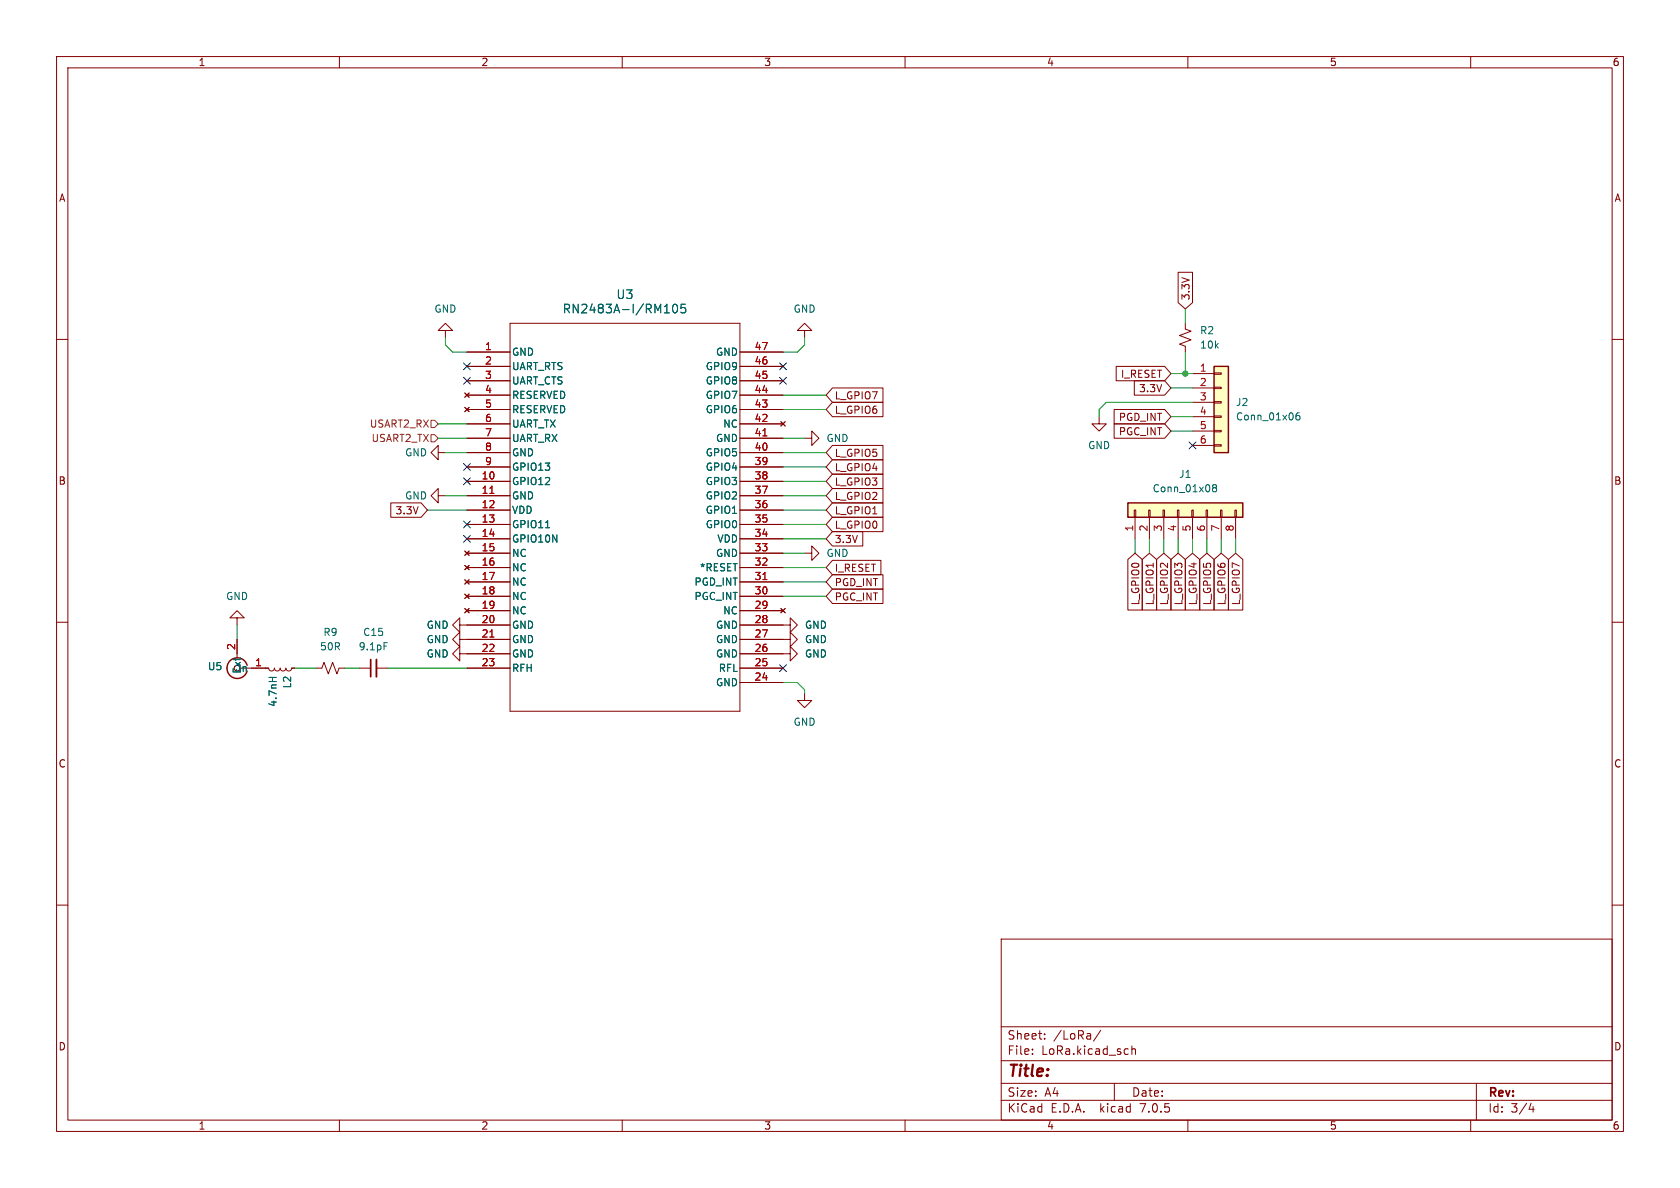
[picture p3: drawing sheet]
<svg xmlns="http://www.w3.org/2000/svg" width="297mm" height="210mm" viewBox="0 0 297 210" stroke-linecap="round" stroke-linejoin="round" font-family="sans-serif">
<g fill="none" stroke="#840000" stroke-width=".18">
<path d="M10 10h277v190h-277zM12 12h273v186h-273zM60 10v2M110 10v2M160 10v2M210 10v2M260 10v2M10 60h2M78.7 58.4h1.3l-1.3-1.2-1.2 1.2h1.2v1.3M90.2 57.2h40.6v68.5h-40.6zM142.2 58.4h1.3l-1.3-1.2-1.2 1.2h1.2v1.3M208.3 48.1h2.5v5.4l-1.3 1.1-1.2-1.1z"/>
<path d="M209.5 57.2v1l1.1 .3-2.1 .8 2.1 .8-2.1 .7 1 .4v1M285 60h2M82.2 69.5l.7 .7M82.2 72l.7 .8M82.5 62.2h7.7M82.5 64.8h7.7M82.5 67.3h7.7M82.5 69.9h7.7M82.5 77.5h7.7M82.5 74.9h7.7M82.5 72.4h7.7M82.9 69.5l-.7 .7"/>
<path d="M82.9 72l-.7 .8M130.8 62.2h7.6M130.8 64.8h7.6M130.8 67.3h7.6M130.8 69.9h7.6M130.8 77.5h7.6M130.8 74.9h7.6M130.8 72.4h7.6M138 74.5l.8 .8M138.8 74.5l-.8 .8M142.2 77.5h1.3v-1.3l1.3 1.3-1.3 1.2v-1.2M147.2 68.6h8.9v2.5h-8.9l-1.2-1.2z"/>
<path d="M147.2 71.1h8.9v2.6h-8.9l-1.2-1.3zM147.2 78.7h8.9v2.6h-8.9l-1.2-1.3zM194.3 73.7v1.2h1.3l-1.3 1.3-1.3-1.3h1.3M197 72.4h8.9l1.1 1.3-1.1 1.2h-8.9zM197 74.9h8.9l1.1 1.3-1.1 1.3h-8.9zM197.3 64.8h8.6l1.1 1.2-1.1 1.3h-8.6zM200.5 67.3h5.4l1.1 1.3-1.1 1.3h-5.4zM210.8 66h3.8M210.8 68.6h3.8M210.8 71.1h3.8M210.8 73.7h3.8M210.8 76.2h3.8"/>
<path d="M210.8 78.7h3.8M214.6 78.6h1.3v.3h-1.3zM214.6 76.1h1.3v.2h-1.3zM214.6 73.5h1.3v.3h-1.3zM214.6 71h1.3v.2h-1.3zM214.6 68.5h1.3v.2h-1.3zM214.6 65.9h1.3v.3h-1.3zM69.1 88.9h5.4l1.1 1.3-1.1 1.2h-5.4zM77.5 87.6v-1.2l-1.3 1.2 1.3 1.3v-1.3h1.2M77.5 80v-1.3l-1.3 1.3 1.3 1.3v-1.3h1.2M82.2 97.4l.7 .8M82.2 99.9l.7 .8"/>
<path d="M82.5 85.1h7.7M82.5 87.6h7.7M82.5 90.2h7.7M82.5 92.7h7.7M82.5 95.3h7.7M82.5 97.8h7.7M82.5 82.6h7.7M82.5 80h7.7M82.9 97.4l-.7 .8M82.9 99.9l-.7 .8M130.8 85.1h7.6M130.8 87.6h7.6"/>
<path d="M130.8 90.2h7.6M130.8 92.7h7.6M130.8 95.3h7.6M130.8 97.8h7.6M130.8 82.6h7.6M130.8 80h7.6M142.2 97.8h1.3v-1.3l1.3 1.3-1.3 1.3v-1.3M147.2 83.8h8.9v2.6h-8.9l-1.2-1.3zM147.2 91.4h8.9v2.6h-8.9l-1.2-1.3zM147.2 94h5.3v2.5h-5.3l-1.2-1.2zM147.2 86.4h8.9v2.5h-8.9l-1.2-1.3zM147.2 88.9h8.9v2.5h-8.9l-1.2-1.2z"/>
<path d="M147.2 81.3h8.9v2.5h-8.9l-1.2-1.2zM147.2 99.1h8.5v2.5h-8.5l-1.2-1.3zM199.4 98.9l1.3-1.1 1.2 1.1v8.9h-2.5zM200.5 90.2h.3v1.2h-.3zM200.7 91.4v3.9M201.9 98.9l1.3-1.1 1.3 1.1v8.9h-2.6zM203.1 90.2h.2v1.2h-.2zM203.2 91.4v3.9M204.5 98.9l1.2-1.1 1.3 1.1v8.9h-2.5zM205.6 90.2h.3v1.2h-.3zM205.7 91.4v3.9M207 98.9l1.3-1.1 1.3 1.1v8.9h-2.6z"/>
<path d="M208.2 90.2h.2v1.2h-.2zM208.3 91.4v3.9M209.5 98.9l1.3-1.1 1.3 1.1v8.9h-2.6zM210.7 90.2h.2v1.2h-.2zM210.8 91.4v3.9M212.1 98.9l1.3-1.1 1.2 1.1v8.9h-2.5zM213.2 90.2h.3v1.2h-.3zM213.4 91.4v3.9M214.6 98.9l1.3-1.1 1.3 1.1v8.9h-2.6zM215.8 90.2h.2v1.2h-.2zM215.9 91.4v3.9M217.2 98.9l1.2-1.1 1.3 1.1v8.9h-2.5z"/>
<path d="M218.3 90.2h.3v1.2h-.3zM218.4 91.4v3.9M10 110h2M41.9 109.2h1.3l-1.3-1.2-1.3 1.2h1.3v1.3M41.9 113v3.3M42.4 118.1h5.1l.1 .4 .4 .1 .4-.1 .1-.4 .1 .4 .4 .1 .4-.1 .1-.4 .2 .4 .3 .1 .4-.1 .1-.4 .2 .4 .3 .1 .4-.1 .2-.4h.5M55.9 118.1h1l.4-1 .7 2 .8-2 .8 2 .3-1h1.1M63.5 118.1h2M66.5 118.1h2.1M81.3 115.6v-1.3l-1.3 1.3 1.3 1.2v-1.2h8.9M81.3 110.5v-1.3l-1.3 1.3 1.3 1.3v-1.3h8.9M81.3 113v-1.2l-1.3 1.2 1.3 1.3v-1.3h8.9"/>
<path d="M82.2 102.5l.7 .8M82.2 105l.7 .8M82.2 107.6l.7 .7M82.5 118.1h7.7M82.5 100.3h7.7M82.5 102.9h7.7M82.5 105.4h7.7M82.5 108h7.7M82.9 102.5l-.7 .8M82.9 105l-.7 .8M82.9 107.6l-.7 .7M130.8 110.5h8.9v-1.3l1.3 1.3-1.3 1.3v-1.3"/>
<path d="M130.8 113h8.9v-1.2l1.3 1.2-1.3 1.3v-1.3M130.8 115.6h8.9v-1.3l1.3 1.3-1.3 1.2v-1.2M130.8 118.1h7.6M130.8 100.3h7.6M130.8 102.9h7.6M130.8 105.4h7.6M130.8 108h7.6M138 107.6l.8 .7M138.8 107.6l-.8 .7M147.2 101.6h8.9v2.5h-8.9l-1.2-1.2zM147.2 104.1h8.9v2.6h-8.9l-1.2-1.3zM285 110h2"/>
<path d="M130.8 120.7h7.6M142.2 122.6v1.2h1.3l-1.3 1.3-1.2-1.3h1.2M10 160h2M285 160h2M177 166h108v32h-108zM60 198v2M110 198v2M160 198v2M177 194.5h108M177 191.5h108M177 187.5h108M177 181.5h108"/>
<path d="M182.5 186.3v.1M182.5 185.5v.1M184.7 183.6v.1M184.7 182.8v.1M194.6 182.1l-1.3 2M197 191.5v3M200.1 184.9v1.5M200.1 185.5l.2-.1 .4 .1v.9M210 198v2M260 198v2M261 191.5v6.5M270.7 195l-.4 1.1h.9"/>
<path d="M271 195.6v1"/>
</g>
<path d="M214.6 64.8h2.6v15.2h-2.6zM199.4 88.9h20.3v2.5h-20.3zM43.7 117.6a1.81 1.81 0 0 0-2.8-1 1.81 1.81 0 0 0 0 3 1.81 1.81 0 0 0 2.8-1" fill="none" stroke="#840000" stroke-width=".25"/>
<g fill="#ffffc2" stroke="#ffffc2" stroke-width=".18">
<path d="M199.4 88.9h20.3v2.5h-20.3z"/>
<path d="M214.6 64.8h2.6v15.2h-2.6z"/>
</g>
<path d="M117.5 55.3h.8M119.1 53.9l.2-.1a.83 .83 0 0 1 .6 .6 .83 .83 0 0 1-.3 .8l-.2 .1a.82 .82 0 0 1-.3-1.4zM121.2 53.8h-.8v.7l.2-.1h.5l.1 .3v.5l-.3 .1-.5-.1M229.7 73h-.4a.85 .85 0 0 0 0 1.2l.5-.1v-.4l-.2-.2h-.4l-.1 .2M96.5 93.3h.7M214.6 86.2l-.2-.2 .2-.3h.2l.3 .2-.3 .3M214.6 86.2l-.2 .3v.3l.2 .1h.4l.1-.2v-.2l-.3-.3M214.6 86.2h.2M47.6 119.8h1.2M48.2 119.8v.7M67.9 113.6h.6" fill="none" stroke="#006464" stroke-width=".18"/>
<path d="M66.5 116.6v3" fill="none" stroke="#840000" stroke-width=".33"/>
<path d="M65.5 116.6v3" fill="none" stroke="#840000" stroke-width=".3"/>
<path d="M134.9 77.1h.7M86.6 87.2h.7M86.6 112.6h.7M134.9 102.5h.7" fill="none" stroke="#a90000" stroke-width=".18"/>
<path d="M76.2 74.3h.6l.7 .6-.7 .7h-.6zM76.2 76.8h.6l.7 .7-.7 .6h-.6z" fill="none" stroke="#725600" stroke-width=".18"/>
<g fill="none" stroke="#009600" stroke-width=".18">
<path d="M78.7 59.7v1.3l1.3 1.2h2.5M142.2 59.7v1.3l-1.2 1.2h-2.6M209.5 54.6v2.6M77.5 74.9h5M77.5 77.5h5M138.4 72.4h7.6M138.4 77.5h3.8M138.4 69.9h7.6M207 76.2h3.8M207 66h3.8M207 68.6h3.8M207 73.7h3.8"/>
<path d="M209.5 62.2v3.8M210.8 71.1h-15.2l-1.3 1.3v1.3M75.6 90.2h6.9M78.7 87.6h3.8M78.7 80h3.8M138.4 90.2h7.6M138.4 87.6h7.6M138.4 97.8h3.8M138.4 95.3h7.6M138.4 92.7h7.6M138.4 82.6h7.6M138.4 80h7.6"/>
<path d="M138.4 85.1h7.6M200.7 95.3v2.5M203.2 95.3v2.5M205.7 95.3v2.5M208.3 95.3v2.5M210.8 95.3v2.5M213.4 95.3v2.5M215.9 95.3v2.5M218.4 95.3v2.5M41.9 110.5v2.5M52.1 118.1h3.8M61 118.1h2.5"/>
<path d="M68.6 118.1h13.9M138.4 102.9h7.6M138.4 105.4h7.6M138.4 100.3h7.6M138.4 120.7h2.6l1.2 1.2v.7"/>
</g>
<g fill="none" stroke="#000084" stroke-width=".18">
<path d="M81.9 66.7l1.3 1.2M81.9 64.2l1.3 1.2M83.2 66.7l-1.3 1.2M83.2 64.2l-1.3 1.2M137.8 66.7l1.2 1.2M137.8 64.2l1.2 1.2M139 66.7l-1.2 1.2M139 64.2l-1.2 1.2M210.2 78.1l1.2 1.2M211.4 78.1l-1.2 1.2M81.9 81.9l1.3 1.3M81.9 92.1l1.3 1.2"/>
<path d="M81.9 94.6l1.3 1.3M81.9 84.5l1.3 1.2M83.2 81.9l-1.3 1.3M83.2 92.1l-1.3 1.2M83.2 94.6l-1.3 1.3M83.2 84.5l-1.3 1.2M137.8 117.5l1.2 1.2M139 117.5l-1.2 1.2"/>
</g>
<circle cx="209.5" cy="66" r=".46" fill="#009600" stroke="#009600" stroke-width=".18"/>
<text font-size="2.8" fill="#840000" x="178" y="190.8">Title:</text>
<g font-size="2.1" fill="#006464">
<text x="108.9" y="53">U3</text>
<text x="99.4" y="55.6">RN2483A-I/RM105</text>
</g>
<g font-size="2.1" fill="#840000">
<text x="178" y="183.9">Sheet:</text>
<text x="186.2" y="183.9">/LoRa/</text>
<text x="178" y="186.6">File:</text>
<text x="184" y="186.6">LoRa.kicad_sch</text>
<text x="178" y="196.8">KiCad</text>
<text x="178" y="194">Size:</text>
<text x="184.6" y="194">A4</text>
<text x="185.7" y="196.8">E.D.A.</text>
<text x="194.4" y="196.8">kicad</text>
<text x="200" y="194">Date:</text>
<text x="201.5" y="196.8">7.0.5</text>
<text x="263" y="194.2">Rev:</text>
<text x="263" y="196.8">Id:</text>
<text x="267" y="196.8">3/4</text>
</g>
<g font-size="1.8" fill="#840000">
<text x="35" y="11.8">1</text>
<text x="85" y="11.8">2</text>
<text x="135" y="11.8">3</text>
<text x="185" y="11.8">4</text>
<text x="235" y="11.8">5</text>
<text x="285" y="11.8">6</text>
<text x="10.4" y="35.8">A</text>
<text x="285.4" y="35.8">A</text>
<text x="210.5" y="53.2" transform="rotate(-90 210.5 53.2)">3.3V</text>
<text x="147.5" y="70.8">L_GPIO7</text>
<text x="198.1" y="67">I_RESET</text>
<text x="201.3" y="69.5">3.3V</text>
<text x="147.5" y="73.3">L_GPIO6</text>
<text x="197.8" y="74.6">PGD_INT</text>
<text x="197.8" y="77.1">PGC_INT</text>
<text x="147.5" y="80.9">L_GPIO5</text>
<text x="147.5" y="83.5">L_GPIO4</text>
<text x="10.3" y="85.8">B</text>
<text x="147.5" y="86">L_GPIO3</text>
<text x="147.5" y="88.5">L_GPIO2</text>
<text x="285.3" y="85.8">B</text>
<text x="69.9" y="91.1">3.3V</text>
<text x="147.5" y="93.6">L_GPIO0</text>
<text x="147.5" y="91.1">L_GPIO1</text>
<text x="147.5" y="96.2">3.3V</text>
<text x="147.5" y="101.2">I_RESET</text>
<text x="147.5" y="103.8">PGD_INT</text>
<text x="147.5" y="106.3">PGC_INT</text>
<text x="201.6" y="107" transform="rotate(-90 201.6 107)">L_GPIO0</text>
<text x="204.1" y="107" transform="rotate(-90 204.1 107)">L_GPIO1</text>
<text x="206.7" y="107" transform="rotate(-90 206.7 107)">L_GPIO2</text>
<text x="209.2" y="107" transform="rotate(-90 209.2 107)">L_GPIO3</text>
<text x="211.7" y="107" transform="rotate(-90 211.7 107)">L_GPIO4</text>
<text x="214.3" y="107" transform="rotate(-90 214.3 107)">L_GPIO5</text>
<text x="216.8" y="107" transform="rotate(-90 216.8 107)">L_GPIO6</text>
<text x="219.4" y="107" transform="rotate(-90 219.4 107)">L_GPIO7</text>
<text x="10.3" y="135.8">C</text>
<text x="285.3" y="135.8">C</text>
<text x="10.3" y="185.8">D</text>
<text x="285.3" y="185.8">D</text>
<text x="35" y="199.8">1</text>
<text x="85" y="199.8">2</text>
<text x="135" y="199.8">3</text>
<text x="185" y="199.8">4</text>
<text x="235" y="199.8">5</text>
<text x="285" y="199.8">6</text>
</g>
<g font-size="1.8" fill="#006464">
<text x="76.7" y="55.4">GND</text>
<text x="140.2" y="55.4">GND</text>
<text x="212.1" y="59.2">R2</text>
<text x="90.4" y="63.1">GND</text>
<text x="90.4" y="65.6">UART_RTS</text>
<text x="124.7" y="65.6">GPIO9</text>
<text x="126.6" y="63.1">GND</text>
<text x="212.1" y="61.8">10k</text>
<text x="90.4" y="68.1">UART_CTS</text>
<text x="90.4" y="70.7">RESERVED</text>
<text x="124.7" y="70.7">GPIO7</text>
<text x="124.7" y="68.1">GPIO8</text>
<text x="218.4" y="71.9">J2</text>
<text x="90.4" y="73.2">RESERVED</text>
<text x="90.4" y="75.8">UART_TX</text>
<text x="124.7" y="73.2">GPIO6</text>
<text x="127.8" y="75.8">NC</text>
<text x="218.4" y="74.5">Conn_01x06</text>
<text x="71.6" y="80.8">GND</text>
<text x="90.4" y="78.3">UART_RX</text>
<text x="90.4" y="80.8">GND</text>
<text x="90.4" y="83.4">GPIO13</text>
<text x="124.7" y="83.4">GPIO4</text>
<text x="124.7" y="80.8">GPIO5</text>
<text x="126.6" y="78.3">GND</text>
<text x="146.1" y="78.3">GND</text>
<text x="192.3" y="79.6">GND</text>
<text x="71.6" y="88.5">GND</text>
<text x="90.4" y="85.9">GPIO12</text>
<text x="90.4" y="88.5">GND</text>
<text x="124.7" y="88.5">GPIO2</text>
<text x="124.7" y="85.9">GPIO3</text>
<text x="203.7" y="87.2">Conn_01x08</text>
<text x="208.4" y="84.6">J1</text>
<text x="90.4" y="91">VDD</text>
<text x="90.4" y="93.5">GPIO11</text>
<text x="124.7" y="93.5">GPIO0</text>
<text x="124.7" y="91">GPIO1</text>
<text x="90.4" y="96.1">GPIO10N</text>
<text x="90.4" y="98.6">NC</text>
<text x="90.4" y="101.2">NC</text>
<text x="123.7" y="101.2">*RESET</text>
<text x="126.6" y="98.6">GND</text>
<text x="126.8" y="96.1">VDD</text>
<text x="146.1" y="98.6">GND</text>
<text x="39.9" y="106.2">GND</text>
<text x="90.4" y="103.7">NC</text>
<text x="90.4" y="106.2">NC</text>
<text x="122.7" y="106.2">PGC_INT</text>
<text x="122.7" y="103.7">PGD_INT</text>
<text x="57.1" y="112.6">R9</text>
<text x="64.1" y="112.6">C15</text>
<text x="75.4" y="111.3">GND</text>
<text x="75.4" y="113.9">GND</text>
<text x="90.4" y="108.8">NC</text>
<text x="90.4" y="111.3">GND</text>
<text x="90.4" y="113.9">GND</text>
<text x="126.6" y="113.9">GND</text>
<text x="126.6" y="111.3">GND</text>
<text x="127.8" y="108.8">NC</text>
<text x="142.2" y="111.3">GND</text>
<text x="142.2" y="113.9">GND</text>
<text x="36.7" y="118.6">U5</text>
<text x="42.1" y="118.9">In</text>
<text x="42.7" y="119.1" transform="rotate(-90 42.7 119.1)">Ext</text>
<text x="56.5" y="115.1">50R</text>
<text x="63.4" y="115.1">9.1pF</text>
<text x="75.4" y="116.4">GND</text>
<text x="90.4" y="116.4">GND</text>
<text x="90.4" y="118.9">RFH</text>
<text x="126.6" y="116.4">GND</text>
<text x="127" y="118.9">RFL</text>
<text x="142.2" y="116.4">GND</text>
<text x="49.1" y="125" transform="rotate(-90 49.1 125)">4.7nH</text>
<text x="51.6" y="121.8" transform="rotate(-90 51.6 121.8)">L2</text>
<text x="126.6" y="121.5">GND</text>
<text x="140.2" y="128.5">GND</text>
</g>
<g font-size="1.8" fill="#a90000">
<text x="85.7" y="62">1</text>
<text x="85.7" y="64.5">2</text>
<text x="133.3" y="64.5">46</text>
<text x="133.3" y="62">47</text>
<text x="212.1" y="65.8">1</text>
<text x="85.7" y="67.1">3</text>
<text x="85.7" y="69.6">4</text>
<text x="133.3" y="69.6">44</text>
<text x="133.3" y="67.1">45</text>
<text x="212.1" y="68.3">2</text>
<text x="212.1" y="70.9">3</text>
<text x="85.7" y="72.1">5</text>
<text x="85.7" y="74.7">6</text>
<text x="85.7" y="77.2">7</text>
<text x="133.3" y="77.2">41</text>
<text x="133.3" y="74.7">42</text>
<text x="133.3" y="72.1">43</text>
<text x="212.1" y="73.4">4</text>
<text x="212.1" y="75.9">5</text>
<text x="85.7" y="79.8">8</text>
<text x="85.7" y="82.3">9</text>
<text x="133.3" y="82.3">39</text>
<text x="133.3" y="79.8">40</text>
<text x="212.1" y="78.5">6</text>
<text x="85.1" y="84.8">10</text>
<text x="85.1" y="87.4">11</text>
<text x="85.1" y="89.9">12</text>
<text x="133.3" y="89.9">36</text>
<text x="133.3" y="87.4">37</text>
<text x="133.3" y="84.8">38</text>
<text x="85.1" y="92.5">13</text>
<text x="85.1" y="95">14</text>
<text x="133.3" y="95">34</text>
<text x="133.3" y="92.5">35</text>
<text x="200.4" y="94" transform="rotate(-90 200.4 94)">1</text>
<text x="202.9" y="94" transform="rotate(-90 202.9 94)">2</text>
<text x="205.5" y="94" transform="rotate(-90 205.5 94)">3</text>
<text x="208" y="94" transform="rotate(-90 208 94)">4</text>
<text x="210.6" y="94" transform="rotate(-90 210.6 94)">5</text>
<text x="213.1" y="94" transform="rotate(-90 213.1 94)">6</text>
<text x="215.6" y="94" transform="rotate(-90 215.6 94)">7</text>
<text x="218.2" y="94" transform="rotate(-90 218.2 94)">8</text>
<text x="85.1" y="97.5">15</text>
<text x="85.1" y="100.1">16</text>
<text x="133.3" y="100.1">32</text>
<text x="133.3" y="97.5">33</text>
<text x="85.1" y="102.6">17</text>
<text x="85.1" y="105.2">18</text>
<text x="85.1" y="107.7">19</text>
<text x="133.3" y="107.7">29</text>
<text x="133.3" y="105.2">30</text>
<text x="133.3" y="102.6">31</text>
<text x="85.1" y="110.2">20</text>
<text x="85.1" y="112.8">21</text>
<text x="133.3" y="112.8">27</text>
<text x="133.3" y="110.2">28</text>
<text x="41.7" y="115" transform="rotate(-90 41.7 115)">2</text>
<text x="45.1" y="117.9">1</text>
<text x="85.1" y="115.3">22</text>
<text x="85.1" y="117.9">23</text>
<text x="133.3" y="117.9">25</text>
<text x="133.3" y="115.3">26</text>
<text x="133.3" y="120.4">24</text>
</g>
<g font-size="1.8" fill="#725600">
<text x="65.4" y="75.8">USART2_RX</text>
<text x="65.7" y="78.3">USART2_TX</text>
</g>
</svg>
